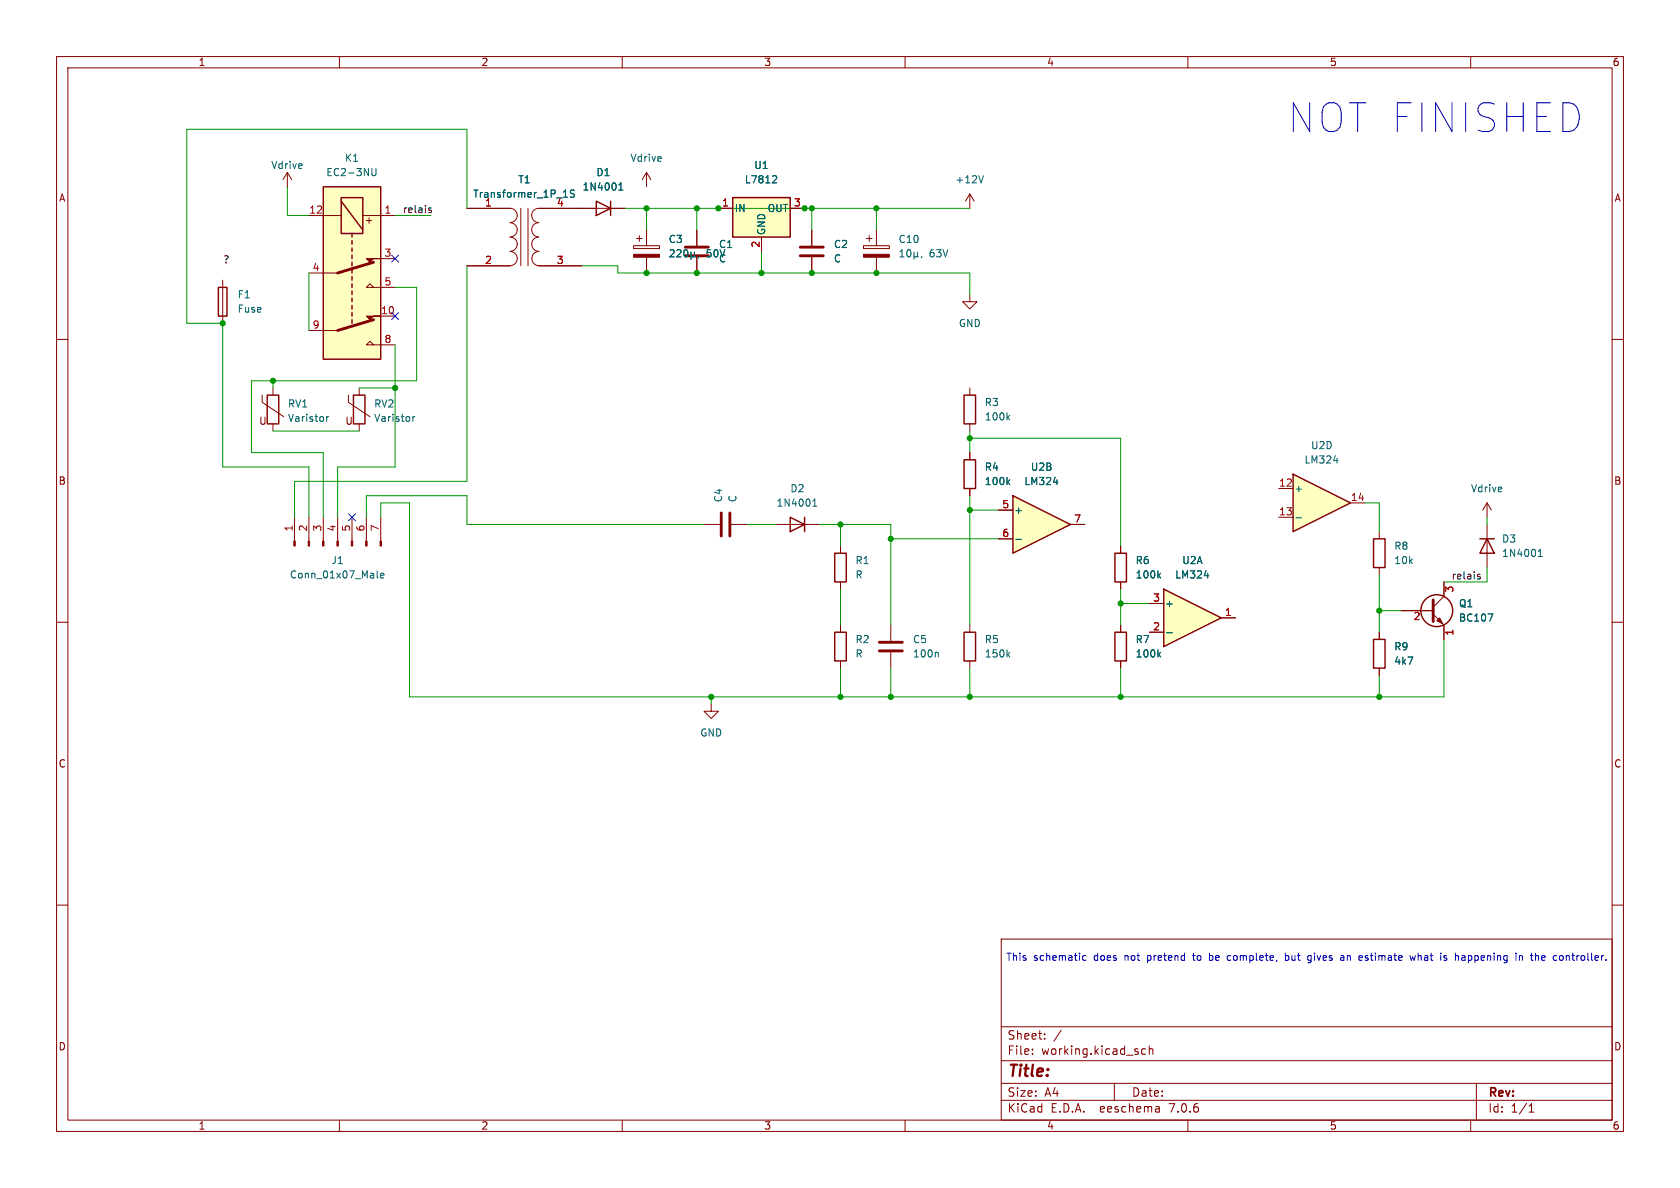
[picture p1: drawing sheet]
<svg xmlns="http://www.w3.org/2000/svg" width="297mm" height="210mm" viewBox="0 0 297 210" stroke-linecap="round" stroke-linejoin="round" font-family="sans-serif">
<g fill="none" stroke="#840000" stroke-width=".18">
<path d="M10 10h277v190h-277zM12 12h273v186h-273zM60 10v2M110 10v2M160 10v2M210 10v2M260 10v2M127 36.8h2.5M139.7 36.8h2.5M10 60h2M123.2 40.6v2.8M123.2 45.5v2.8"/>
<path d="M134.6 41.9v2.6M285 60h2M52.1 91.4v4.3M54.6 91.4v4.3M57.1 91.4v4.3M59.7 91.4v4.3M62.2 91.4v4.3M64.8 91.4v4.3M67.3 91.4v4.3M124.5 92.7h2.8M129.3 92.7h2.8M137.2 92.7h7.6"/>
<path d="M10 110h2M148.6 110.5v1.3M148.6 116.8v1.3M157.5 110.5v2.8M157.5 115.3v2.8M285 110h2M10 160h2M285 160h2M177 166h108v32h-108zM60 198v2M110 198v2M160 198v2"/>
<path d="M177 194.5h108M177 191.5h108M177 187.5h108M177 181.5h108M182.5 186.3v.1M182.5 185.5v.1M184.7 183.6v.1M184.7 182.8v.1M187.6 182.1l-1.3 2M197 191.5v3M202.5 185.5l-.4-.1-.3 .3v.4l.2 .2h.5M203.2 185.5l.2-.1 .3 .1 .1 .9"/>
<path d="M203.2 184.9v1.5M204.9 195.7l.1 .9M205 196.5l-.2 .1M205 196h-.2M210 198v2M260 198v2M261 191.5v6.5M270.3 196.6h.9M270.3 195.5l.4-.4v1.5"/>
</g>
<path d="M129.5 34.9h10.2v7h-10.2z" fill="#ffffc2" stroke="#ffffc2" stroke-width=".18"/>
<path d="M129.5 34.9h10.2v7h-10.2zM139.7 91.4l2.5 1.3-2.5 1.3zM142.2 91.4v2.6M147.6 111.8h2v5h-2z" fill="none" stroke="#840000" stroke-width=".25"/>
<path d="M136.8 31.1h.4l.1 .3-.8 .9h.8M143.7 89.5h.7M143.7 88.6l.4-.4v1.3M66.7 100.9v1.1l.2 .2M67.3 101.8l.6-.2-.1-.2-.3-.1-.2 .2v.6h.5M165.7 115.3l.2 .2v.6" fill="none" stroke="#006464" stroke-width=".18"/>
<path d="M121.2 45.2h4M121.2 43.7h4M127.5 90.7v4M129 90.7v4M155.4 115.1h4.1M155.4 113.5h4.1" fill="none" stroke="#840000" stroke-width=".51"/>
<g fill="#840000" stroke="#840000" stroke-width=".18">
<path d="M67.2 95.7h.2v.8h-.2z"/>
<path d="M64.6 95.7h.3v.8h-.3z"/>
<path d="M62.1 95.7h.3v.8h-.3z"/>
<path d="M59.6 95.7h.2v.8h-.2z"/>
<path d="M57 95.7h.3v.8h-.3z"/>
<path d="M54.5 95.7h.2v.8h-.2z"/>
<path d="M51.9 95.7h.3v.8h-.3z"/>
</g>
<path d="M179.1 87.6l10.1 5.1-10.1 5.1z" fill="#ffffc2"/>
<g fill="none" stroke="#840000" stroke-width=".25">
<path d="M57.1 33h10.2v30.5h-10.2zM60.3 34.9h3.8v6.4h-3.8zM60.3 35.6l3.8 5M105.4 35.6l2.5 1.2-2.5 1.3zM107.9 35.6v2.5M38.6 50.8h1.5v5.1h-1.5zM62.2 41.3v.6M62.2 42.5v.7M62.2 43.8v.7M62.2 45.1v.6M62.2 46.4v.6M62.2 47.6v.7"/>
<path d="M62.2 48.9v.6M62.2 50.2v.6M62.2 51.4v.7M62.2 52.7v.6M62.2 54v.6M62.2 55.2v.7M62.2 56.5v.7M47.2 69.9h2.1v5h-2.1zM62.5 69.9h2v5h-2zM170.4 69.9h2.1v5h-2.1zM147.6 97.8h2v5.1h-2zM170.4 81.3h2.1v5.1h-2.1z"/>
<path d="M179.1 87.6l10.1 5.1-10.1 5.1zM197.1 97.8h2v5.1h-2zM242.8 95.3h2.1v5h-2.1zM261.6 95.3h2.6M262.9 95.3l1.3 2.5h-2.6zM170.4 111.8h2.1v5h-2.1zM242.8 113h2.1v5.1h-2.1z"/>
<circle cx="254" cy="107.9" r="2.82"/>
</g>
<g fill="none" stroke="#840000" stroke-width=".18">
<path d="M50.8 30.5l-.8 1.3M50.8 30.5v2.5M50.8 30.5l.8 1.3M54.6 38.1h5.7M64.1 38.1h5.7M82.5 36.8h7.7a1.26 1.26 0 0 1 1.2 1.3 1.26 1.26 0 0 1-1.2 1.2M90.2 39.4a1.27 1.27 0 0 1 1.2 1.2 1.27 1.27 0 0 1-1.2 1.3 1.26 1.26 0 0 1 1.2 1.3 1.26 1.26 0 0 1-1.2 1.2M92.1 36.8v10.2M93.3 36.8v10.2M95.2 39.4a1.27 1.27 0 0 0-1.2 1.2 1.27 1.27 0 0 0 1.2 1.3 1.26 1.26 0 0 0-1.2 1.3 1.26 1.26 0 0 0 1.2 1.2M110.5 36.8h-15.3a1.26 1.26 0 0 0-1.2 1.3 1.26 1.26 0 0 0 1.2 1.2M114.3 30.5l-.8 1.3"/>
<path d="M114.3 30.5v2.5M114.3 30.5l.8 1.3M171.4 34.3v2.5M171.4 34.3l-.7 1.3M171.4 34.3l.8 1.3M39.4 49.5v7.7M54.6 48.3h5.1M54.6 58.4h5.1M66 50.8l-.6-.6-.6 .6h5M67.3 55.9h2.5M67.3 45.7h2.5M90.2 44.5a1.26 1.26 0 0 1 1.2 1.2 1.26 1.26 0 0 1-1.2 1.3h-7.7"/>
<path d="M95.2 47h7.7M95.3 44.5a1.26 1.26 0 0 0-1.3 1.2 1.26 1.26 0 0 0 1.3 1.3M112 43.4h4.6v.5h-4.6zM112.5 42.2h1M113 41.7v1M114.3 40.6v2.8M114.3 45.5v2.8M143.5 40.6v2.8M143.5 45.5v2.8M152.7 43.4h4.5v.5h-4.5zM153.2 42.2h1M153.7 41.7v1"/>
<path d="M154.9 40.6v2.8M154.9 45.5v2.8M171.4 52.1v1.2h1.3l-1.3 1.3-1.2-1.3h1.2M46.4 69.9v1.2l3.8 2.6M48.3 68.6v1.3M48.3 74.9v1.3M61.6 69.9v1.2l3.8 2.6M63.5 68.6v1.3M63.5 74.9v1.3M66 61l-.6-.7-.6 .7h5M171.4 68.6v1.3M171.4 74.9v1.3"/>
<path d="M148.6 96.5v1.3M171.4 80v1.3M171.4 86.4v1.2M176.5 90.2h2.6M176.5 95.3h2.6M189.2 92.7h2.6M198.1 96.5v1.3M243.8 94v1.3M262.9 88.9v2.5M262.9 92.7v7.6M262.9 88.9l-.8 1.3M262.9 88.9l.8 1.3"/>
<path d="M148.6 102.9v1.2M171.4 110.5v1.3M171.4 116.8v1.3M198.1 102.9v1.2M243.8 100.3v1.3M243.8 111.8v1.2M243.8 118.1v1.3M247.6 108h5.8M253.4 108.6l1.9 1.9v2.5M255.3 102.9v2.5l-1.9 1.9M125.7 124.5v1.2h1.3l-1.3 1.3-1.2-1.3h1.2"/>
</g>
<g fill="none" stroke="#006464" stroke-width=".18">
<path d="M65.7 29.8v1l.3 .3 .3-.1 .2-.2v-1M99.6 34.9h.7M101.6 33.7l-.5-.1-.2 .1v.4l.5 .2 .2 .3-.3 .3-.5-.1M109.4 33.6h.7M109.4 32.7l.4-.4v1.3M173.9 31.1l-.5 1.2M118.5 44.3l.4-.2 .3 .4-.8 .9h.8M119.7 44.3l.5-.2 .2 .4-.8 .9h.8M121 44.3l.2-.2a.68 .68 0 0 1 .4 .7 .68 .68 0 0 1-.4 .6l-.2-.1-.1-.4zM122.2 45.2l.1 .2h.3l.2-.2M122.2 44.6v1.2M122.8 45.2l.1 .2"/>
<path d="M122.8 44.6v.6M123.5 45.3l-.1 .3M159.1 45.4h.7M159.1 44.5l.4-.4v1.3M160.4 44.3l.2-.2a.68 .68 0 0 1 .5 .7 .68 .68 0 0 1-.5 .6l-.2-.1-.1-.4zM161.6 45.2l.2 .2h.2l.2-.2M161.6 44.6v1.2M162.2 45.2l.2 .2M162.2 44.6v.6M163 45.3l-.1 .3M57.7 73.6v.9M58.1 73.6l-.4 .3"/>
<path d="M73 73.6v.9M73.3 73.6l-.3 .3M178.2 73.8l.3 .4M178.5 73.4l-.5 .5M178.2 85.2l.3 .5M178.5 84.8l-.5 .5M179.6 95.3h1M186.2 85.2h.8M272 98.4h.7M272 97.5l.3-.4v1.3M178.2 115.7l.3 .4M178.5 115.3l-.5 .5"/>
<path d="M204.8 101.7l.4 .5M205.2 101.3l-.5 .5M263.1 108.5h.8l-.5 1.3"/>
</g>
<path d="M66 46.4l-6.3 1.9M66 56.5l-6.3 1.9M141.5 45.2h4M141.5 43.7h4M253.4 106v3.9" fill="none" stroke="#840000" stroke-width=".51"/>
<g fill="#840000" stroke="#840000" stroke-width=".18">
<path d="M152.7 45h4.5v.5h-4.5z"/>
<path d="M112 45h4.6v.5h-4.6z"/>
<path d="M64.8 45.7h2.5h-1.3l-.6 .7z"/>
<path d="M64.8 55.9h2.5h-1.3l-.6 .6z"/>
<path d="M254 109.7l.5-.5 .5 1z"/>
</g>
<path d="M57.1 33h10.2v30.5h-10.2z" fill="#ffffc2" stroke="#ffffc2" stroke-width=".18"/>
<path d="M228.6 83.8l10.2 5.1-10.2 5.1z" fill="#ffffc2"/>
<path d="M228.6 83.8l10.2 5.1-10.2 5.1z" fill="none" stroke="#840000" stroke-width=".25"/>
<path d="M226.1 86.4h2.5M226.1 91.4h2.5M238.8 88.9h2.5" fill="none" stroke="#840000" stroke-width=".18"/>
<path d="M229.1 91.5h1M235.8 81.4h.8" fill="none" stroke="#006464" stroke-width=".18"/>
<path d="M205.7 104.1l10.2 5.1-10.2 5.1z" fill="#ffffc2"/>
<path d="M197.1 111.8h2v5h-2zM205.7 104.1l10.2 5.1-10.2 5.1z" fill="none" stroke="#840000" stroke-width=".25"/>
<g fill="none" stroke="#840000" stroke-width=".18">
<path d="M82.5 36.8h7.7M95.2 36.8h10.2M107.9 36.8h2.6M127 36.8h2.5M139.7 36.8h2.5M82.5 47h7.7M95.2 47h7.7M114.3 40.6v2.8M114.3 45.5v2.8M123.2 40.6v2.8M123.2 45.5v2.8M134.6 41.9v2.6"/>
<path d="M143.5 40.6v2.8M143.5 45.5v2.8M171.4 80v1.3M171.4 86.4v1.2M176.5 90.2h2.6M176.5 95.3h2.6M189.2 92.7h2.6M198.1 96.5v1.3M198.1 102.9v1.2M198.1 110.5v1.3M198.1 116.8v1.3M203.2 111.8h2.5"/>
<path d="M203.2 106.7h2.5M215.9 109.2h2.5M243.8 111.8v1.2M243.8 118.1v1.3M247.6 108h5.8M255.3 102.9v2.5M255.3 110.5v2.5"/>
</g>
<g fill="none" stroke="#006464" stroke-width=".18">
<path d="M99.6 34.9h.7M101.6 33.7l-.5-.1-.2 .1v.4l.5 .2 .2 .3-.3 .3-.5-.1M109.4 33.6h.7M109.4 32.7l.4-.4v1.3M136.8 31.1h.4l.1 .3-.8 .9h.8M118.5 44.3l.4-.2 .3 .4-.8 .9h.8M119.7 44.3l.5-.2 .2 .4-.8 .9h.8M121 44.3l.2-.2a.68 .68 0 0 1 .4 .7 .68 .68 0 0 1-.4 .6l-.2-.1-.1-.4zM122.2 45.2l.1 .2h.3l.2-.2M122.2 44.6v1.2M122.8 45.2l.1 .2M122.8 44.6v.6"/>
<path d="M123.5 45.3l-.1 .3M178.2 85.2l.3 .5M178.5 84.8l-.5 .5M179.6 95.3h1M186.2 85.2h.8M204.8 115.7l.4 .4M204.8 101.7l.4 .5M205.2 115.3l-.5 .5M205.2 101.3l-.5 .5M206.3 111.9h.9M212.9 101.8h.8M263.1 108.5h.8l-.5 1.3"/>
</g>
<path d="M75.8 37.1l.5 .2-.1 .2-.3 .1M75.8 36.8h.4M261.2 101.9l.5 .2v.2l-.4 .1M261.2 101.6h.5" fill="none" stroke="#0f0f0f" stroke-width=".18"/>
<g fill="none" stroke="#0000c2" stroke-width=".18">
<path d="M192 169l-.4-.1-.2 .3 .1 .5h.5M210.8 168.9h.5M211 168.5v1.2M213.8 169.7l.4 .1M213.8 168.5v1.3M214.2 168.9l-.4 .1M217.1 169.7h.5M217.1 169h.5M227.2 169l.4-.1 .3 .3-.2 .5h-.5M227.2 168.5v1.3M231.4 168.9l.4 .1M231.8 169.7l-.4 .1"/>
<path d="M231.8 168.9v1l-.1 .2-.3 .1M237.2 168.9h.2l.2 .2v.7M237.6 169.7l-.4 .1M237.6 169.2l-.4 .1M241.3 169.7l.4 .1M241.7 168.9l-.4 .2 .1 .2h.3M249.3 168.9l.2 .9 .2-.6 .3 .6 .2-.9M250.7 168.5v1.3M250.9 168.9l-.2 .1M255.7 169.4v.3M258.6 168.9h.2l.2 .2v.7M259 169.7l-.4 .1"/>
<path d="M259 169.2l-.4 .1M268.6 169l.2-.1 .3 .1 .1 .8M268.6 168.9v.9M273.1 169l-.4-.1-.2 .2 .1 .6h.5M273.1 169.2l-.6 .1M276.9 168.9v.9M277.3 168.9l-.4 .1"/>
</g>
<g fill="none" stroke="#009600" stroke-width=".18">
<path d="M50.8 33v5.1h3.8M69.8 38.1h6.4M82.5 36.8v-13.9h-49.5v34.3h6.4v25.4h15.2v8.8M110.5 36.8h60.9M114.3 36.8v3.8M123.2 36.8v3.8M143.5 36.8v3.8M154.9 36.8v3.8M54.6 48.3v10.1M69.8 50.8h3.9v16.5h-29.3v12.7h12.7v11.4M82.5 47v38.1h-30.4v6.3M102.9 47h6.3v1.3h62.2v3.8"/>
<path d="M134.6 44.5v3.8M48.3 76.2h15.2M48.3 67.3v1.3M63.5 68.6h6.3M69.8 61v21.6h-10.1v8.8M171.4 77.5h26.7v19M171.4 76.2v3.8M64.8 91.4v-3.8h17.7v5.1h42M67.3 91.4v-2.5h5.1v34.3h182.9v-10.2M132.1 92.7h5.1M144.8 92.7h12.7v17.8M148.6 92.7v3.8"/>
<path d="M157.5 95.3h19M171.4 90.2h5.1M171.4 87.6v22.9M241.3 88.9h2.5v5.1M262.9 91.4v1.3M148.6 104.1v6.4M148.6 118.1v5.1M157.5 118.1v5.1M171.4 118.1v5.1M198.1 104.1v6.4M198.1 118.1v5.1M198.1 106.7h5.1"/>
<path d="M243.8 101.6v10.2M243.8 119.4v3.8M243.8 108h3.8M262.9 100.3v2.6h-7.6M125.7 123.2v1.3"/>
</g>
<path d="M69.2 55.3l1.3 1.2M69.2 45.1l1.3 1.2M70.5 55.3l-1.3 1.2M70.5 45.1l-1.3 1.2M61.6 90.8l1.2 1.2M62.8 90.8l-1.2 1.2" fill="none" stroke="#000084" stroke-width=".18"/>
<g fill="#009600" stroke="#009600" stroke-width=".18">
<circle cx="171.4" cy="123.2" r=".46"/>
<circle cx="148.6" cy="123.2" r=".46"/>
<circle cx="157.5" cy="123.2" r=".46"/>
<circle cx="171.4" cy="90.2" r=".46"/>
<circle cx="154.9" cy="48.3" r=".46"/>
<circle cx="171.4" cy="77.5" r=".46"/>
<circle cx="154.9" cy="36.8" r=".46"/>
<circle cx="142.2" cy="36.8" r=".46"/>
<circle cx="143.5" cy="36.8" r=".46"/>
<circle cx="143.5" cy="48.3" r=".46"/>
<circle cx="157.5" cy="95.3" r=".46"/>
<circle cx="134.6" cy="48.3" r=".46"/>
<circle cx="114.3" cy="48.3" r=".46"/>
<circle cx="69.8" cy="68.6" r=".46"/>
<circle cx="127" cy="36.8" r=".46"/>
<circle cx="125.7" cy="123.2" r=".46"/>
<circle cx="148.6" cy="92.7" r=".46"/>
<circle cx="39.4" cy="57.2" r=".46"/>
<circle cx="48.3" cy="67.3" r=".46"/>
<circle cx="123.2" cy="36.8" r=".46"/>
<circle cx="123.2" cy="48.3" r=".46"/>
<circle cx="114.3" cy="36.8" r=".46"/>
<circle cx="243.8" cy="123.2" r=".46"/>
<circle cx="243.8" cy="108" r=".46"/>
<circle cx="198.1" cy="123.2" r=".46"/>
<circle cx="198.1" cy="106.7" r=".46"/>
</g>
<text font-size="7.1" fill="#0000c2" x="227.3" y="23.9">NOT FINISHED</text>
<text font-size="2.8" fill="#840000" x="178" y="190.9">Title:</text>
<g font-size="2.1" fill="#840000">
<text x="178" y="184">Sheet:</text>
<text x="178" y="186.7">File:</text>
<text x="184.1" y="186.7">working.kicad_sch</text>
<text x="178" y="196.9">KiCad</text>
<text x="178" y="194.1">Size:</text>
<text x="184.7" y="194.1">A4</text>
<text x="185.7" y="196.9">E.D.A.</text>
<text x="194.6" y="196.9">eeschema</text>
<text x="200" y="194.1">Date:</text>
<text x="207" y="196.9">7.0.6</text>
<text x="263" y="194.3">Rev:</text>
<text x="263" y="196.9">Id:</text>
<text x="267.1" y="196.9">1/1</text>
</g>
<g font-size="1.8" fill="#840000">
<text x="35" y="11.9">1</text>
<text x="85" y="11.9">2</text>
<text x="135" y="11.9">3</text>
<text x="185" y="11.9">4</text>
<text x="235" y="11.9">5</text>
<text x="285" y="11.9">6</text>
<text x="10.3" y="35.9">A</text>
<text x="285.3" y="35.9">A</text>
<text x="66" y="39.9" transform="rotate(-90 66 39.9)">+</text>
<text x="45.7" y="75.3">U</text>
<text x="60.9" y="75.3">U</text>
<text x="10.3" y="85.9">B</text>
<text x="285.3" y="85.9">B</text>
<text x="10.3" y="135.9">C</text>
<text x="285.3" y="135.9">C</text>
<text x="10.3" y="185.9">D</text>
<text x="285.3" y="185.9">D</text>
<text x="35" y="199.9">1</text>
<text x="85" y="199.9">2</text>
<text x="135" y="199.9">3</text>
<text x="185" y="199.9">4</text>
<text x="235" y="199.9">5</text>
<text x="285" y="199.9">6</text>
</g>
<g font-size="1.8" fill="#006464">
<text x="60.9" y="28.8">K1</text>
<text x="111.4" y="28.8">Vdrive</text>
<text x="47.9" y="30.1">Vdrive</text>
<text x="57.6" y="31.3">EC2-3NU</text>
<text x="83.5" y="35.2">Transformer_1P_1S</text>
<text x="91.5" y="32.6">T1</text>
<text x="102.9" y="33.9">1N4001</text>
<text x="105.3" y="31.3">D1</text>
<text x="131.6" y="32.6">L7812</text>
<text x="133.2" y="30.1">U1</text>
<text x="168.8" y="32.6">+12V</text>
<text x="129.8" y="37.7">IN</text>
<text x="135.5" y="41.7" transform="rotate(-90 135.5 41.7)">GND</text>
<text x="135.6" y="37.7">OUT</text>
<text x="118.1" y="43.2">C3</text>
<text x="124.9" y="45.7">50V</text>
<text x="127" y="44">C1</text>
<text x="127" y="46.6">C</text>
<text x="147.3" y="44">C2</text>
<text x="147.3" y="46.6">C</text>
<text x="158.8" y="43.2">C10</text>
<text x="164.3" y="45.7">63V</text>
<text x="41.9" y="52.9">F1</text>
<text x="41.9" y="55.5">Fuse</text>
<text x="169.4" y="58">GND</text>
<text x="174" y="72">R3</text>
<text x="50.8" y="72.2">RV1</text>
<text x="50.8" y="74.8">Varistor</text>
<text x="66" y="72.2">RV2</text>
<text x="66" y="74.8">Varistor</text>
<text x="174" y="74.5">100k</text>
<text x="174" y="83.4">R4</text>
<text x="182.1" y="83.4">U2B</text>
<text x="230.5" y="82.1">LM324</text>
<text x="231.7" y="79.6">U2D</text>
<text x="127.9" y="88.9" transform="rotate(-90 127.9 88.9)">C4</text>
<text x="130.4" y="88.9" transform="rotate(-90 130.4 88.9)">C</text>
<text x="137.2" y="89.8">1N4001</text>
<text x="139.6" y="87.2">D2</text>
<text x="174" y="86">100k</text>
<text x="181" y="86">LM324</text>
<text x="228.7" y="87.2">+</text>
<text x="259.9" y="87.2">Vdrive</text>
<text x="179.2" y="91">+</text>
<text x="58.5" y="99.9">J1</text>
<text x="151.1" y="99.9">R1</text>
<text x="200.7" y="99.9">R6</text>
<text x="208.9" y="99.9">U2A</text>
<text x="246.4" y="97.4">R8</text>
<text x="246.4" y="99.9">10k</text>
<text x="265.4" y="96.1">D3</text>
<text x="265.4" y="98.7">1N4001</text>
<text x="51.2" y="102.5">Conn_01x07_Male</text>
<text x="151.1" y="102.5">R</text>
<text x="200.7" y="102.5">100k</text>
<text x="205.9" y="107.5">+</text>
<text x="207.7" y="102.5">LM324</text>
<text x="257.8" y="107.5">Q1</text>
<text x="151.1" y="113.9">R2</text>
<text x="161.3" y="113.9">C5</text>
<text x="174" y="113.9">R5</text>
<text x="200.7" y="113.9">R7</text>
<text x="257.8" y="110.1">BC107</text>
<text x="151.1" y="116.4">R</text>
<text x="161.3" y="116.4">100n</text>
<text x="174" y="116.4">150k</text>
<text x="200.7" y="116.4">100k</text>
<text x="246.4" y="115.2">R9</text>
<text x="246.4" y="117.7">4k7</text>
<text x="123.7" y="130.4">GND</text>
</g>
<g font-size="1.8" fill="#a90000">
<text x="54.6" y="37.8">12</text>
<text x="67.9" y="37.8">1</text>
<text x="85.7" y="36.6">1</text>
<text x="98.4" y="36.6">4</text>
<text x="127.6" y="36.6">1</text>
<text x="140.3" y="36.6">3</text>
<text x="67.9" y="45.5">3</text>
<text x="85.7" y="46.7">2</text>
<text x="98.4" y="46.7">3</text>
<text x="134.4" y="43.9" transform="rotate(-90 134.4 43.9)">2</text>
<text x="55.2" y="48">4</text>
<text x="67.9" y="50.5">5</text>
<text x="55.2" y="58.2">9</text>
<text x="67.3" y="55.6">10</text>
<text x="67.9" y="60.7">8</text>
<text x="177.1" y="89.9">5</text>
<text x="226" y="86.1">12</text>
<text x="238.7" y="88.6">14</text>
<text x="51.8" y="94.1" transform="rotate(-90 51.8 94.1)">1</text>
<text x="54.4" y="94.1" transform="rotate(-90 54.4 94.1)">2</text>
<text x="56.9" y="94.1" transform="rotate(-90 56.9 94.1)">3</text>
<text x="59.4" y="94.1" transform="rotate(-90 59.4 94.1)">4</text>
<text x="62" y="94.1" transform="rotate(-90 62 94.1)">5</text>
<text x="64.5" y="94.1" transform="rotate(-90 64.5 94.1)">6</text>
<text x="67.1" y="94.1" transform="rotate(-90 67.1 94.1)">7</text>
<text x="177.1" y="95">6</text>
<text x="189.8" y="92.5">7</text>
<text x="226" y="91.2">13</text>
<text x="203.8" y="106.4">3</text>
<text x="257.3" y="104.8" transform="rotate(-90 257.3 104.8)">3</text>
<text x="203.8" y="111.5">2</text>
<text x="216.5" y="109">1</text>
<text x="249.8" y="109.9">2</text>
<text x="257.3" y="112.5" transform="rotate(-90 257.3 112.5)">1</text>
</g>
<g font-size="1.8" fill="#0f0f0f">
<text x="71.1" y="37.8">relais</text>
<text x="39.4" y="46.6">?</text>
<text x="256.5" y="102.5">relais</text>
</g>
<g font-size="1.8" fill="#0000c2">
<text x="177.8" y="169.9">This</text>
<text x="182.7" y="169.9">schematic</text>
<text x="193.5" y="169.9">does</text>
<text x="199.1" y="169.9">not</text>
<text x="203.3" y="169.9">pretend</text>
<text x="211.6" y="169.9">to</text>
<text x="214.6" y="169.9">be</text>
<text x="218" y="169.9">complete,</text>
<text x="228.5" y="169.9">but</text>
<text x="232.7" y="169.9">gives</text>
<text x="238.7" y="169.9">an</text>
<text x="242.1" y="169.9">estimate</text>
<text x="251.4" y="169.9">what</text>
<text x="256.9" y="169.9">is</text>
<text x="259.7" y="169.9">happening</text>
<text x="270.7" y="169.9">in</text>
<text x="273.6" y="169.9">the</text>
<text x="277.7" y="169.9">controller.</text>
</g>
</svg>
